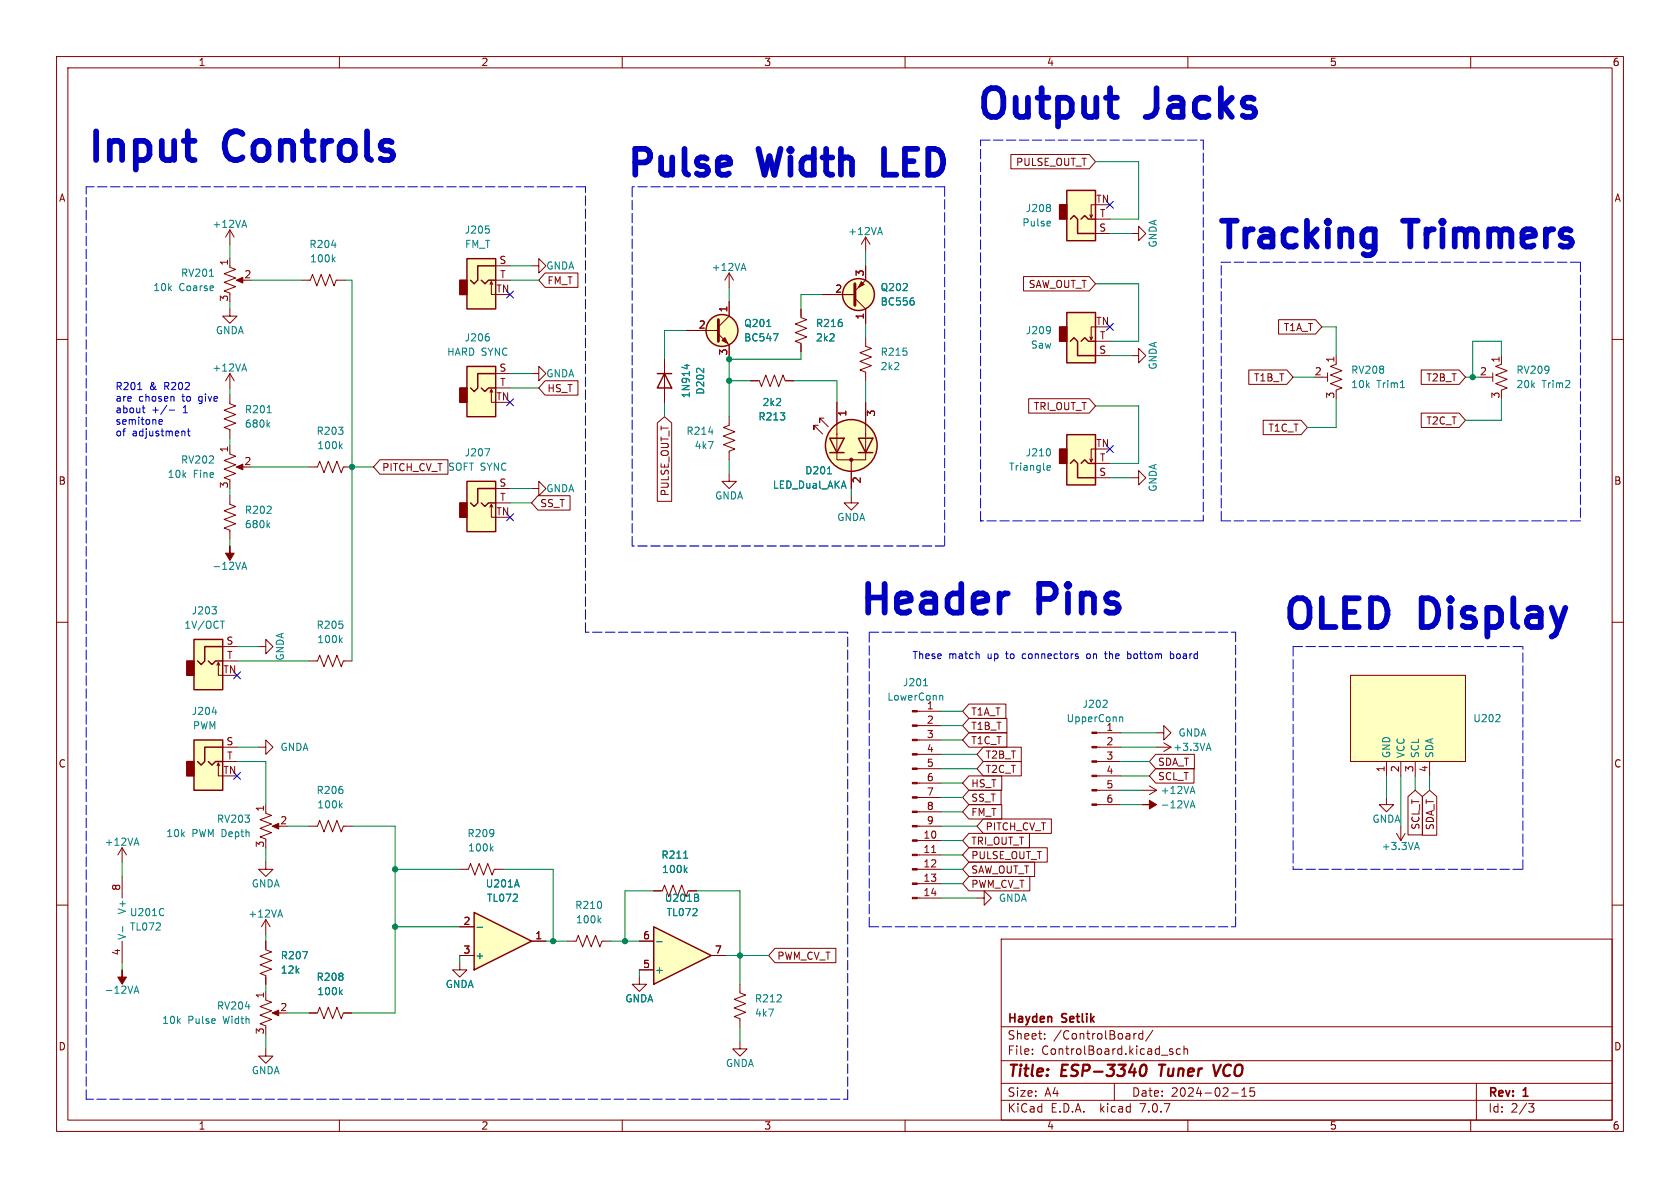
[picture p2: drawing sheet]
<svg xmlns="http://www.w3.org/2000/svg" width="297mm" height="210mm" viewBox="0 0 297 210" stroke-linecap="round" stroke-linejoin="round" font-family="sans-serif">
<g fill="none" stroke="#840000" stroke-width=".18">
<path d="M10 10h277v190h-277zM12 12h273v186h-273zM60 10v2M110 10v2M160 10v2M210 10v2M260 10v2M10 60h2M141.6 54.6v1.5l1 .4-2 .8 2 .7-2 .8 2 .8-2 .7 1 .4v1.5M285 60h2M132.7 67.3h1.5l.4 1 .8-2 .7 2 .8-2 .8 2 .7-2 .4 1h1.5M144.7 75.2h-.8v.7v-.7l1.5 1.5"/>
<path d="M145.7 73.9h-.8v.8v-.8l1.5 1.5M148 76.7v4.6h5v-4.6M148 71.1v5.7M153 71.1v5.7M150.5 87.6v1.3h1.3l-1.3 1.3-1.3-1.3h1.3M150.5 81.3v5.1M10 110h2M285 110h2M10 160h2M285 160h2M177 166h108v32h-108zM60 198v2"/>
<path d="M110 198v2M160 198v2M177 194.5h108M177 191.5h108M177 187.5h108M177 181.5h108M182.5 186.3v.1M182.5 185.5v.1M184.7 183.6v.1M184.7 182.8v.1M197 191.5v3M200.9 182.7l-.3 .1-.1 .2"/>
<path d="M202 182.8l-.4-.1-.3 .3v.4l.2 .2h.5M202 182.2v1.5M203.8 182.1l-1.3 2M206.8 185.8l.5 .2 .1 .2-.2 .2-.5-.1M206.8 185.5h.5M208.7 185.5l-.5-.1-.2 .3v.4l.1 .2h.6M209.3 185.5l.2-.1 .4 .1 .1 .9M209.3 184.9v1.5M210 198v2M217.7 193.2h1.2M219.5 193.8h.9M219.5 192.7l.5-.4v1.5"/>
<path d="M221.7 192.3h-.7v.7l.2-.1h.5l.1 .3-.1 .5-.2 .1-.5-.1M260 198v2M261 191.5v6.5M270.2 195.1h1l-.5 .6 .4 .1 .1 .5-.3 .3h-.4"/>
</g>
<path d="M201.8 188.4a.46 .46 0 0 1 .5-.2 .46 .46 0 0 1 .3 .4 1.15 1.15 0 0 1-.7 1.6l-.2-.1a1.54 1.54 0 0 1 .1-1.7zM204.9 188.2h1.1M205.5 188.2l-.3 2M214.5 188.2l.4 2 .9-2" fill="none" stroke="#840000" stroke-width=".4"/>
<circle cx="150.5" cy="78.7" r="4.6" fill="#ffffc2" stroke="#ffffc2" stroke-width=".18"/>
<circle cx="150.5" cy="81.3" r=".28" fill="#840000" stroke="#840000" stroke-width=".18"/>
<g fill="none" stroke="#840000" stroke-width=".25">
<path d="M146.7 77.5h2.5l-1.2 2.5zM151.8 77.5h2.5l-1.3 2.5zM146.7 80h2.5M151.8 80h2.5"/>
<circle cx="150.5" cy="78.7" r="4.6"/>
</g>
<path d="M146.3 83.8h.7" fill="none" stroke="#008484" stroke-width=".18"/>
<path d="M115.6 163.8l10.1 5.1-10.1 5.1z" fill="#ffffc2"/>
<g fill="none" stroke="#840000" stroke-width=".25">
<path d="M188.6 33.7h5.1v8.8h-5.1zM189.2 38.7l.7-.6 .6 .6v2.6h3.2M191.1 38.7l.7-.6 .6 .6h1.3M188.6 55.2h5.1v8.9h-5.1zM116.2 66h2.5M117.5 66l1.2 2.6h-2.5zM188.6 76.8h5.1v8.9h-5.1zM189.2 60.3l.7-.6 .6 .6v2.6h3.2M191.1 60.3l.7-.6 .6 .6h1.3M189.2 81.9l.7-.6 .6 .6v2.6h3.2M191.1 81.9l.7-.6 .6 .6h1.3M115.6 163.8l10.1 5.1-10.1 5.1z"/>
<circle cx="127.6" cy="58.4" r="2.82"/>
</g>
<g fill="none" stroke="#840000" stroke-width=".18">
<path d="M193.2 38l-.3 .5M193.7 36.2h-.8v2.3l-.2-.5M193.7 38.7h2.5M94 47h1.2v-1.3l1.3 1.3-1.3 1.3v-1.3M121.3 58.4h5.7M127 59.1l1.9 1.9v2.5M128.9 53.3v2.6l-1.9 1.9M153 59.7v1.5l1.1 .4-2.1 .8 2.1 .7-2.1 .8 2.1 .7-2.1 .8 1 .4v1.5M193.2 59.6l-.3 .5M193.7 57.8h-.8v2.3l-.2-.5M193.7 41.3h2.5M94 66h1.2v-1.2l1.3 1.2-1.3 1.3v-1.3"/>
<path d="M117.5 63.5v7.6M193.7 79.4h-.8v2.3l-.2-.5M193.7 62.9h2.5M193.7 60.3h2.5M40.6 87.6v1.6l1.1 .3-2.1 .8 2.1 .8-2.1 .7 2.1 .8-2.1 .7 1 .4v1.6M94 86.4h1.2v-1.3l1.3 1.3-1.3 1.2v-1.2M193.2 81.2l-.3 .5M193.7 84.5h2.5M193.7 81.9h2.5M81.3 153.7h1.5l.4-1 .7 2 .8-2 .8 2 .7-2 .8 2 .4-1h1.5M245.1 141v1.2h1.3l-1.3 1.3-1.3-1.3h1.3M47 166.4v1.5l1 .4-2 .7 2 .8-2 .8 2 .7-2 .8 1 .4v1.5"/>
<path d="M113 172.7v1.3h1.3l-1.3 1.3-1.2-1.3h1.2M113 171.5h2.6M113 166.4h2.6M125.7 168.9h2.6"/>
</g>
<g fill="none" stroke="#008484" stroke-width=".18">
<path d="M185.5 39.1l.2 .3-.6 .1M185.6 36.2l.1 .2-.1 .2M185.6 36.7l.1 .2-.1 .4M185.6 39.9h-.1M135.5 57.7h.8M136.7 59h.8l-.5 1.3M185.6 57.8v.1a1.07 1.07 0 0 1-.1 1M185.7 58.3l-.1 .2M121 64.6h.9M121.4 64.4v.8M185.6 79.4l.1 .4-.1 .7M47.3 92.8l.4 .5"/>
<path d="M47.7 92.4l-.5 .5M185.2 82.3h.3l.2 .3-.6 .1M185.2 83.1h.4M86.8 150l.4 .4M87.2 149.6l-.5 .5M123.2 158.7l.3 .2v.3l-.2 .1M123.3 158.1l.2 .2-.2 .3M53.5 168.2h.9l-.6 1.3M116.1 166.5h1"/>
</g>
<g fill="#ffffc2" stroke="#ffffc2" stroke-width=".18">
<path d="M188.6 55.2h5.1v8.9h-5.1z"/>
<path d="M188.6 76.8h5.1v8.9h-5.1z"/>
<path d="M188.6 33.7h5.1v8.8h-5.1z"/>
<circle cx="127.6" cy="58.4" r="2.82"/>
</g>
<g fill="#840000" stroke="#840000" stroke-width=".25">
<path d="M187.3 57.8h1.3v2.5h-1.3z"/>
<path d="M187.3 79.4h1.3v2.5h-1.3z"/>
<path d="M187.3 36.2h1.3v2.5h-1.3z"/>
</g>
<path d="M127 56.5v3.8" fill="none" stroke="#840000" stroke-width=".51"/>
<path d="M127.6 60.2l.5-.5 .6 1z" fill="#840000" stroke="#840000" stroke-width=".18"/>
<path d="M83.8 161.3l10.2 5.1-10.2 5.1z" fill="#ffffc2"/>
<g fill="none" stroke="#840000" stroke-width=".25">
<path d="M82.5 45.7h5.1v8.9h-5.1zM85.1 49.5l.6 .7 .7-.7h1.2M87.6 47h-3.1v2.5l-.7 .7-.6-.7M82.5 64.8h5.1v8.9h-5.1zM85.1 68.6l.6 .6 .7-.6h1.2M87.6 66h-3.1v2.6l-.7 .6-.6-.6M82.5 85.1h5.1v8.9h-5.1zM85.1 88.9l.6 .6 .7-.6h1.2M87.6 86.4h-3.1v2.5l-.7 .6-.6-.6M34.3 113h5.1v8.9h-5.1zM36.8 116.8l.7 .7 .6-.7h1.3M39.4 114.3h-3.2v2.5l-.6 .7-.7-.7"/>
<path d="M34.3 130.8h5.1v8.9h-5.1zM36.8 134.6l.7 .7 .6-.7h1.3M39.4 132.1h-3.2v2.5l-.6 .7-.7-.7M83.8 161.3l10.2 5.1-10.2 5.1z"/>
<circle cx="151.8" cy="52.1" r="2.82"/>
</g>
<g fill="none" stroke="#840000" stroke-width=".18">
<path d="M178.7 27.3h13.9l1.1 1.3-1.1 1.2h-13.9zM40.6 47.2l1.1 .4-2.1 .8 2.1 .7-2.1 .8 2.1 .8-2.1 .7 1 .4v.3M40.6 54.6v1.3h1.3l-1.3 1.3-1.2-1.3h1.2M40.6 40.6v2.6M40.6 45.7v1.3M40.6 40.6l-.7 1.3M40.6 40.6l.8 1.3M42.2 49.5h1M53.3 49.5h1.6l.3-1 .8 2 .8-2 .7 2 .8-2 .8 2 .3-1h1.6M86.6 50.3l.3-.5v2.3h.7M86.9 49.8l.2 .5M87.6 49.5h2.6"/>
<path d="M87.6 47h2.6M96.4 48.3h5.8v2.5h-5.8l-1.2-1.3zM121.3 58.4h5.7M128.9 48.3v2.5M128.9 53.3v2.6M128.9 48.3l-.8 1.2M128.9 48.3l.8 1.2M141.6 54.6v1.3M145.4 52.1h5.7M151.1 52.7l1.9 1.9v2.6M153 47v2.5l-1.9 1.9M153 41.9l-.7 1.3"/>
<path d="M153 41.9v2.6M153 41.9l.8 1.3M180.9 48.9h11.7l1.1 1.3-1.1 1.2h-11.7zM200 41.3h1.3v1.2l1.3-1.2-1.3-1.3v1.3M226 56.5h6.6l1.1 1.3-1.1 1.3h-6.6zM40.6 69.9v1.5l1.1 .4-2.1 .7 2.1 .8-2.1 .7 2.1 .8-2.1 .8 1 .3v1.6M40.6 66v2.6M40.6 78.7v1.3M40.6 66l-.7 1.3M40.6 66l.8 1.3M86.6 69.3l.3-.5v2.3h.7M86.9 68.8l.2 .5"/>
<path d="M87.6 66h2.6M87.6 68.6h2.6M96.4 67.3h5.8v2.6h-5.8l-1.2-1.3zM116.2 74.8l1.3-1.1 1.2 1.1v13.8h-2.5zM117.5 63.5v2.5M117.5 68.6v2.5M128.9 73.7v1.5l-1 .4 2 .7-2 .8 2 .8-2 .7 2 .8-1 .4v1.5M128.9 61v2.5M132.7 67.3h1.3M139.1 67.3h1.2M141.6 61v1.2M148 71.1v3.8"/>
<path d="M153 71.1v3.8M181.9 70.5h10.7l1.1 1.3-1.1 1.2h-10.7zM200 62.9h1.3v1.2l1.3-1.2-1.3-1.3v1.3M220.8 65.4h6.7l1.1 1.3-1.1 1.2h-6.7zM223.3 74.3h6.7l1.1 1.3-1.1 1.2h-6.7zM233.7 66.7h1M234.7 65.9v1.5M236.2 64.4l-1 .4 2 .7-2 .8 2 .8-2 .7 2 .8-1 .4v.2M236.2 62.9v1.2M251.3 73h6.7l1.1 1.3-1.1 1.3h-6.7zM251.3 65.4h6.7l1.1 1.3-1.1 1.2h-6.7zM262.9 66.7h1"/>
<path d="M263.9 65.9v1.5M265.4 64.4l-1 .4 2 .7-2 .8 2 .8-2 .7 2 .8-1 .4v.2M265.4 62.9v1.2M40.6 80.3l1.1 .3-2.1 .8 2.1 .8-2.1 .7 2.1 .8-2.1 .8 1 .3v.3M42.2 82.6h1M54.6 82.6h1.5l.4-1.1 .8 2.1 .7-2.1 .8 2.1 .8-2.1 .7 2.1 .4-1h1.5M67.2 81.3h12v2.5h-12l-1.2-1.2zM86.6 89.7l.3-.5v2.2h.7M86.9 89.2l.2 .5M87.6 86.4h2.6M87.6 88.9h2.6M95.1 87.6h5.7v2.6h-5.7l-1.1-1.3z"/>
<path d="M128.9 83.8v1.3h1.3l-1.3 1.3-1.3-1.3h1.3M150.5 83.3v3.1M200 84.5h1.3v1.2l1.3-1.2-1.3-1.3v1.3M38.4 117.6l.2-.5v2.3h.8M38.6 117.1l.3 .5M39.4 116.8h2.5M39.4 114.3h2.5M45.7 114.3h1.3v-1.3l1.3 1.3-1.3 1.3v-1.3M54.6 116.8h1.5l.4-1 .8 2.1 .7-2.1 .8 2.1 .8-2.1 .7 2.1 .4-1.1h1.5M238.8 119.4h20.3v15.2h-20.3zM38.4 135.4l.2-.5v2.3h.8M38.6 134.9l.3 .5"/>
<path d="M39.4 132.1h2.5M39.4 134.6h2.5M45.7 132.1h1.3v-1.3l1.3 1.3-1.3 1.3v-1.3M162.2 138.4h4.2M162.2 135.9h4.2M162.2 133.4h4.2M162.2 130.8h4.2M162.2 128.3h4.2M162.2 125.7h4.2M171.3 137.2h5.8v2.5h-5.8l-1.1-1.3zM171.3 139.7h5.7v2.5h-5.7l-1.1-1.2zM171.3 129.5h6.7v2.6h-6.7l-1.1-1.3z"/>
<path d="M171.3 127h6.7v2.5h-6.7l-1.1-1.2zM171.3 124.5h6.5v2.5h-6.5l-1.1-1.3zM173.8 132.1h6.7v2.5h-6.7l-1.1-1.2zM173.8 134.6h6.7v2.6h-6.7l-1.1-1.3zM193.9 132.1h4.2M193.9 139.7h4.2M193.9 134.6h4.2M193.9 137.2h4.2M193.9 129.5h4.2M201.9 139.7h2.6M203.2 138.9l1.3 .8M204.3 133.3h6.8v2.6h-6.8l-1.1-1.3z"/>
<path d="M204.3 135.9h6.8v2.5h-6.8l-1.1-1.2zM204.5 129.5h1.2v-1.2l1.3 1.2-1.3 1.3v-1.3M204.5 132.1h2.5M204.5 139.7l-1.3 .8M205.7 131.3l1.3 .8M207 132.1l-1.3 .7M245.1 134.6v2.6M247.6 134.6v2.6M250.2 134.6v2.6M252.7 134.6v2.6M21.6 149.9v2.5M21.6 154.9v3.9"/>
<path d="M21.6 149.9l-.8 1.2M21.6 149.9l.8 1.2M47 152.4v1.3h1.3l-1.3 1.2-1.3-1.2h1.3M47 143.8l1 .3-2 .8 2 .8-2 .7 2 .8-2 .8 1 .3v.3M47 142.2v1.3M48.5 146.1h1M54.6 146.1h1.5l.4-1.1 .8 2.1 .7-2.1 .8 2.1 .8-2.1 .7 2.1 .4-1h1.5M115.6 157.5h1.5l.4-1 .7 2 .8-2 .8 2 .7-2 .8 2 .4-1h1.5M162.2 146.1h4.2M162.2 158.8h4.2M162.2 156.2h4.2M162.2 153.7h4.2"/>
<path d="M162.2 151.1h4.2M162.2 148.6h4.2M162.2 143.5h4.2M162.2 141h4.2M164.7 150.7h.7M171.3 154.9h10.8v2.6h-10.8l-1.1-1.3zM171.3 147.3h10.7v2.6h-10.7l-1.1-1.3zM171.3 152.4h11.6v2.5h-11.6l-1.1-1.2zM171.3 149.9h13.8v2.5h-13.8l-1.1-1.3zM171.3 142.2h5.8v2.6h-5.8l-1.1-1.3zM172.7 158.8h1.3v-1.3l1.3 1.3-1.3 1.2v-1.2M173.8 144.8h12.1v2.5h-12.1l-1.1-1.2z"/>
<path d="M193.9 142.2h4.2M246.9 147.3l.7 1.3M247.6 146.1v2.5M248.4 147.3l-.8 1.3M248.9 140.8l1.3-1.1 1.3 1.1v6.8h-2.6zM251.5 140.8l1.2-1.1 1.3 1.1v6.8h-2.5zM21.6 166.4v3.8M47 176.8l1 .4-2 .7 2 .8-2 .8 2 .7-2 .8 1 .4v.2M47 162.6v2.5M47 166.4v1.2M47 172.7v1.3M47 175.3v1.2"/>
<path d="M47 162.6l-.8 1.2M47 162.6l.8 1.2M48.5 179.1h1M54.6 179.1h1.5l.4-1 .8 2 .7-2 .8 2 .8-2 .7 2 .4-1h1.5M81.3 170.2v1.3h1.2l-1.2 1.2-1.3-1.2h1.3M81.3 163.8h2.5M81.3 168.9h2.5M94 166.4h2.5M100.3 166.4h1.6l.3-1 .8 2 .8-2 .7 2 .8-2 .7 2 .4-1h1.5M113 166.4h2.6M113 171.5h2.6M125.7 168.9h2.6"/>
<path d="M130.8 174v1.5l1 .4-2 .8 2 .7-2 .8 2 .7-2 .8 1 .4v1.5M137 167.6h10.8v2.6h-10.8l-1.1-1.3zM47 185.4v1.3h1.3l-1.3 1.3-1.3-1.3h1.3M130.8 184.2v1.2h1.3l-1.3 1.3-1.3-1.3h1.3"/>
</g>
<g fill="none" stroke="#008484" stroke-width=".18">
<path d="M42.9 39.8h.6M43.2 38.9l.4 1.3M85.8 39.9h.7M37 48.8h.7M58.6 43.3h.8M58.9 45.8l.3 .5M59.2 45.5l-.4 .4M86.4 40.5l.1 .2-.1 .5M86.4 59.5l.1 .2-.1 .5M131.1 47.5h.6M131.4 46.6l.5 1.2M135.5 57.7h.8"/>
<path d="M136.7 59h.8l-.5 1.3M155.3 41.1h.6M155.6 40.2l.4 1.3M161.5 53.2l.1 .2-.1 .5M42.9 65.2h.6M43.2 64.3l.4 1.3M47.2 73h.7M47.3 75l.4 .5M47.7 74.7l-.5 .4M60.1 78.8l.4 .5M60.5 78.5l-.5 .5M85.7 79.3h.9l-.6 1.3"/>
<path d="M121 64.6h.9M121.4 64.4v.8M125.3 76.4h.8M247.6 68.5h.7M146.3 83.8h.7M37.5 107.3h.8l-.5 .4M38.1 107.8l.2 .2-.2 .5M38.9 109.8h.8M42.8 100.7l.4-1.3 .4 1.3M42.9 100.3h.6M60.1 113.1l.4 .5M60.5 112.8l-.5 .4"/>
<path d="M37.5 125.9h.8M163.3 121.2h.7M166.3 122.9l.4 .2v.7M195.6 123.8l.1 .2v.3l-.8 .7h.8M198 126.8h.4l.1 .8M210.5 139.9h.6M210.8 139l.4 1.3M213.4 132.3h.6M213.7 131.4l.4 1.3M264.4 127.6h.8M265.1 126.4v.5M23.8 149.1h.6"/>
<path d="M24.1 148.2l.5 1.2M60.1 142.3l.4 .5M60.5 142l-.5 .5M91.4 155.5l.4 1.3M120.9 151.7h.7M121.1 153.8l.4 .4M121.5 153.4l-.5 .5M123.2 158.7l.3 .2v.3l-.2 .1M123.3 158.1l.2 .2-.2 .3M210.4 142.8l.4-1.3 .4 1.3M210.5 142.5h.6M250.2 149.8h.6"/>
<path d="M250.5 148.9l.4 1.3M21.7 163.8v1M23.7 175.6l.4-1.3 .5 1.3M23.8 175.2h.6M28.9 160.7h.1M29 161.7l-.1 .1M49.2 161.8h.6M49.5 160.9l.5 1.2M53.5 168.2h.9l-.6 1.3M60.1 175.4l.4 .4M60.5 175l-.5 .5M84.3 163.9h1"/>
<path d="M105.9 162.7l.3 .4M106.2 162.3l-.5 .5M116.1 166.5h1"/>
</g>
<g fill="#840000" stroke="#840000" stroke-width=".18">
<path d="M40.6 96.5v1.3h.8l-.8 1.3-.7-1.3h.7z"/>
<path d="M152.3 49.8l.5 .5-1 .5z"/>
<path d="M41.8 49.5l1.1-.5v1z"/>
<path d="M48.1 179.1l1.2-.5v1z"/>
<path d="M21.6 171.5v1.2h.8l-.8 1.3-.8-1.3h.8z"/>
<path d="M41.8 82.6l1.1-.6v1.1z"/>
<path d="M48.1 146.1l1.2-.6v1.1z"/>
<path d="M161.3 158.6h.9v.3h-.9z"/>
<path d="M161.3 156.1h.9v.2h-.9z"/>
<path d="M161.3 153.5h.9v.3h-.9z"/>
<path d="M161.3 151h.9v.3h-.9z"/>
<path d="M161.3 148.5h.9v.2h-.9z"/>
<path d="M161.3 145.9h.9v.3h-.9z"/>
<path d="M161.3 143.4h.9v.2h-.9z"/>
<path d="M161.3 140.8h.9v.3h-.9z"/>
<path d="M161.3 138.3h.9v.3h-.9z"/>
<path d="M161.3 135.8h.9v.2h-.9z"/>
<path d="M161.3 133.2h.9v.3h-.9z"/>
<path d="M161.3 130.7h.9v.2h-.9z"/>
<path d="M161.3 128.1h.9v.3h-.9z"/>
<path d="M161.3 125.6h.9v.3h-.9z"/>
<path d="M201.9 142.2h1.3v-.7l1.3 .7-1.3 .8v-.8z"/>
<path d="M193 142.1h.9v.3h-.9z"/>
<path d="M193 139.6h.9v.2h-.9z"/>
<path d="M193 137h.9v.3h-.9z"/>
<path d="M193 134.5h.9v.2h-.9z"/>
<path d="M193 132h.9v.2h-.9z"/>
<path d="M193 129.4h.9v.3h-.9z"/>
</g>
<g fill="#ffffc2" stroke="#ffffc2" stroke-width=".18">
<path d="M82.5 85.1h5.1v8.9h-5.1z"/>
<path d="M82.5 45.7h5.1v8.9h-5.1z"/>
<path d="M238.8 119.4h20.3v15.2h-20.3z"/>
<path d="M34.3 130.8h5.1v8.9h-5.1z"/>
<path d="M34.3 113h5.1v8.9h-5.1z"/>
<path d="M82.5 64.8h5.1v8.9h-5.1z"/>
<circle cx="151.8" cy="52.1" r="2.82"/>
</g>
<path d="M151.1 50.2v3.8" fill="none" stroke="#840000" stroke-width=".51"/>
<g fill="#840000" stroke="#840000" stroke-width=".25">
<path d="M81.3 88.9h1.2v2.5h-1.2z"/>
<path d="M81.3 49.5h1.2v2.6h-1.2z"/>
<path d="M33 134.6h1.3v2.6h-1.3z"/>
<path d="M33 116.8h1.3v2.6h-1.3z"/>
<path d="M81.3 68.6h1.2v2.5h-1.2z"/>
</g>
<g fill="none" stroke="#0000c2" stroke-width=".18">
<path d="M24.4 68.9h.7M25.1 72.1h.5M25.3 72.8l.3 .2M28.1 74.6l.6-.1-.1-.3h-.3l-.2 .1 .1 .7h.4M29.5 71.6l-1.1 1.7M29.9 72.5h1M30.7 70.1l.1 .8M32.5 76.2l.2 .2v.7M33.1 76.2h.5M33.3 75.8v1.1l.3 .2M172.9 115.6l.2 .2v.6M190.3 116l.3 .1v.1l-.1 .2h-.3"/>
<path d="M190.3 115.6h.3M192.2 115.6l-.1 .2 .1 .6M195.2 115.6h.5M195.4 115.2v1l.3 .2M199.4 115.6h.3l.2 .1M199.4 115.2v1.2M199.9 116.3l-.2 .1h-.3M206.9 115.6h.4l.2 .2-.1 .6h-.5M206.9 115.2v1.2"/>
</g>
<path d="M195.5 17.3h2M32.5 24.9h1.9M33.9 28.3h.5M128.4 27.8l.5 .3 .2 .4v.4l-2.2 .5M128.9 30.7l-.5 .2M197 20.7h.5M241.7 40.5h.9l.4 .3M243 40.5v3.7l-.4 .7-.4 .2M243 43.4l-.4 .2h-.9M178.2 104.9h-.5l-.5 .3" fill="none" stroke="#0000c2" stroke-width="1"/>
<g fill="none" stroke="#0000c2" stroke-width=".18" stroke-dasharray="1.7 .6">
<path d="M103.5 33h-88.3M167 33v63.5M167 33h-55.2M173.4 24.8h39.3M212.7 24.8v67.3M215.9 46.4h63.5M279.4 46.4v45.7M111.8 96.5v-63.5M167 96.5h-55.2M173.4 92.1h.1M173.4 92.1v-67.3M212.7 92.1h-39.3"/>
<path d="M215.9 92.1v-45.7M215.9 92.1h63.5M103.5 111.8v-78.8M149.9 111.8h-46.4M153.7 111.8h64.7M218.4 111.8v52M228.6 114.3h40.6M228.6 114.3v39.4M228.6 153.7h40.6M269.2 153.7v-39.4M153.7 163.8v-52M153.7 163.8h64.7"/>
<path d="M15.2 194.3v-161.3M130.8 194.3h19.1M130.8 194.3h-115.6M149.9 194.3v-82.5"/>
</g>
<g fill="none" stroke="#008400" stroke-width=".18">
<path d="M193.7 28.6h7.6v10.1h-5.1M40.6 43.2v2.5M40.6 53.3v1.3M44.4 49.5h8.9M61 49.5h1.2v67.3M90.2 49.5h5M90.2 47h3.8M121.3 58.4h-3.8v5.1M128.9 50.8v2.5M145.4 52.1h-3.8v2.5M153 44.5v2.5M153 57.2v2.5"/>
<path d="M193.7 50.2h7.6v10.1h-5.1M196.2 41.3h3.8M233.7 57.8h2.5v5.1M40.6 68.6v1.3M40.6 77.5v1.2M90.2 66h3.8M90.2 68.6h5M117.5 71.1v2.6M128.9 67.3h3.8M140.3 67.3h7.7v3.8M141.6 62.2v1.3h-12.7v10.2M153 67.3v3.8"/>
<path d="M193.7 71.8h7.6v10.1h-5.1M196.2 62.9h3.8M228.6 66.7h3.8M236.2 70.5v5.1h-5.1M259.1 66.7h2.5M265.4 62.9v-2.6h-5.1v6.4M265.4 70.5v3.8h-6.3M40.6 86.4v1.2M40.6 95.3v1.2M44.4 82.6h10.2M62.2 82.6h3.8M90.2 86.4h3.8"/>
<path d="M90.2 88.9h3.8M128.9 81.3v2.5M150.5 86.4v1.2M196.2 84.5h3.8M41.9 114.3h3.8M41.9 116.8h12.7M41.9 132.1h3.8M41.9 134.6h5.1v7.6M166.4 125.7h3.8M166.4 128.3h3.8M166.4 135.9h6.3M166.4 133.4h6.3"/>
<path d="M166.4 138.4h3.8M166.4 130.8h3.8M198.1 132.1h6.4M198.1 134.6h5.1M198.1 137.2h5.1M198.1 139.7h3.8M198.1 129.5h6.4M245.1 137.2v3.8M247.6 137.2v8.9M250.2 137.2v2.5M252.7 137.2v2.5M21.6 152.4v2.5"/>
<path d="M47 149.9v2.5M50.8 146.1h3.8M62.2 146.1h7.6v33h-7.6M69.8 153.7h11.5M88.9 153.7h8.9v12.7M115.6 157.5h-5.1v8.9M123.2 157.5h7.6v16.5M166.4 151.1h3.8M166.4 143.5h3.8M166.4 146.1h6.3M166.4 156.2h3.8M166.4 148.6h3.8"/>
<path d="M166.4 153.7h3.8M166.4 158.8h6.3M166.4 141h3.8M198.1 142.2h3.8M21.6 170.2v1.3M47 165.1v1.3M47 174v1.3M50.8 179.1h3.8M69.8 163.8h11.5M81.3 168.9v1.3M96.5 166.4h3.8M107.9 166.4h5.1"/>
<path d="M113 171.5v1.2M128.3 168.9h7.6M47 182.9v2.5M130.8 181.6v2.6"/>
</g>
<g fill="none" stroke="#000084" stroke-width=".18">
<path d="M195.6 35.6l1.2 1.2M196.8 35.6l-1.2 1.2M89.6 51.5l1.2 1.2M90.8 51.5l-1.2 1.2M195.6 57.2l1.2 1.2M196.8 57.2l-1.2 1.2M89.6 70.5l1.2 1.2M90.8 70.5l-1.2 1.2M195.6 78.8l1.2 1.2M196.8 78.8l-1.2 1.2M89.6 90.8l1.2 1.2M90.8 90.8l-1.2 1.2"/>
<path d="M41.3 118.8l1.2 1.2M42.5 118.8l-1.2 1.2M41.3 136.6l1.2 1.2M42.5 136.6l-1.2 1.2"/>
</g>
<g fill="#008400" stroke="#008400" stroke-width=".18">
<circle cx="110.5" cy="166.4" r=".46"/>
<circle cx="69.8" cy="163.8" r=".46"/>
<circle cx="69.8" cy="153.7" r=".46"/>
<circle cx="97.8" cy="166.4" r=".46"/>
<circle cx="62.2" cy="82.6" r=".46"/>
<circle cx="130.8" cy="168.9" r=".46"/>
<circle cx="260.3" cy="66.7" r=".46"/>
<circle cx="128.9" cy="67.3" r=".46"/>
<circle cx="128.9" cy="63.5" r=".46"/>
</g>
<g font-size="7.1" fill="#0000c2">
<text x="171.7" y="21.3">Output</text>
<text x="202.5" y="21.3">Jacks</text>
<text x="14.4" y="29">Input</text>
<text x="39.4" y="29">Controls</text>
<text x="150.9" y="109">Header</text>
<text x="183.2" y="109">Pins</text>
<text x="225.8" y="111.5">OLED</text>
<text x="250.8" y="111.5">Display</text>
</g>
<g font-size="6.4" fill="#0000c2">
<text x="109.8" y="31.5">Pulse</text>
<text x="134.1" y="31.5">Width</text>
<text x="158" y="31.5">LED</text>
<text x="214.1" y="44.2">Tracking</text>
<text x="248.3" y="44.2">Trimmers</text>
</g>
<g font-size="2.8" fill="#840000">
<text x="178" y="190.9">Title:</text>
<text x="187.7" y="190.9">ESP-3340</text>
<text x="205.8" y="190.9">Tuner</text>
<text x="216.2" y="190.9">VCO</text>
</g>
<g font-size="2.1" fill="#840000">
<text x="178" y="184">Sheet:</text>
<text x="178" y="181.2">Hayden</text>
<text x="186.2" y="184">/ControlBoard/</text>
<text x="187.8" y="181.2">Setlik</text>
<text x="178" y="186.7">File:</text>
<text x="184.1" y="186.7">ControlBoard.kicad_sch</text>
<text x="178" y="196.9">KiCad</text>
<text x="178" y="194.1">Size:</text>
<text x="184.7" y="194.1">A4</text>
<text x="185.7" y="196.9">E.D.A.</text>
<text x="194.6" y="196.9">kicad</text>
<text x="200" y="194.1">Date:</text>
<text x="201.8" y="196.9">7.0.7</text>
<text x="207" y="194.1">2024-02-15</text>
<text x="263" y="194.3">Rev:</text>
<text x="263" y="196.9">Id:</text>
<text x="267.1" y="196.9">2/3</text>
<text x="269.4" y="194.3">1</text>
</g>
<g font-size="1.8" fill="#840000">
<text x="35" y="11.9">1</text>
<text x="85" y="11.9">2</text>
<text x="135" y="11.9">3</text>
<text x="185" y="11.9">4</text>
<text x="235" y="11.9">5</text>
<text x="285" y="11.9">6</text>
<text x="179.5" y="29.5">PULSE_OUT_T</text>
<text x="10.3" y="35.9">A</text>
<text x="193.7" y="35.9">TN</text>
<text x="285.3" y="35.9">A</text>
<text x="194.2" y="41">S</text>
<text x="194.4" y="38.5">T</text>
<text x="40.4" y="47.1" transform="rotate(-90 40.4 47.1)">1</text>
<text x="88.2" y="46.7">S</text>
<text x="40.4" y="53.4" transform="rotate(-90 40.4 53.4)">3</text>
<text x="43.1" y="49.3">2</text>
<text x="87.6" y="51.8">TN</text>
<text x="88.3" y="49.3">T</text>
<text x="96.7" y="50.5">FM_T</text>
<text x="147.6" y="51.8">2</text>
<text x="152.8" y="49" transform="rotate(-90 152.8 49)">3</text>
<text x="181.8" y="51.1">SAW_OUT_T</text>
<text x="123.4" y="58.2">2</text>
<text x="128.7" y="55.3" transform="rotate(-90 128.7 55.3)">1</text>
<text x="152.8" y="56.6" transform="rotate(-90 152.8 56.6)">1</text>
<text x="193.7" y="57.5">TN</text>
<text x="226.8" y="58.7">T1A_T</text>
<text x="88.2" y="65.8">S</text>
<text x="128.7" y="62.9" transform="rotate(-90 128.7 62.9)">3</text>
<text x="194.2" y="62.6">S</text>
<text x="194.4" y="60.1">T</text>
<text x="236" y="64.2" transform="rotate(-90 236 64.2)">1</text>
<text x="265.2" y="64.2" transform="rotate(-90 265.2 64.2)">1</text>
<text x="87.6" y="70.9">TN</text>
<text x="88.3" y="68.3">T</text>
<text x="96.7" y="69.5">HS_T</text>
<text x="221.6" y="67.6">T1B_T</text>
<text x="232.3" y="66.4">2</text>
<text x="236" y="70.6" transform="rotate(-90 236 70.6)">3</text>
<text x="252.1" y="67.6">T2B_T</text>
<text x="261.5" y="66.4">2</text>
<text x="265.2" y="70.6" transform="rotate(-90 265.2 70.6)">3</text>
<text x="149.9" y="73.7" transform="rotate(-90 149.9 73.7)">1</text>
<text x="155" y="73.7" transform="rotate(-90 155 73.7)">3</text>
<text x="182.7" y="72.7">TRI_OUT_T</text>
<text x="224.1" y="76.5">T1C_T</text>
<text x="252.1" y="75.2">T2C_T</text>
<text x="40.4" y="80.1" transform="rotate(-90 40.4 80.1)">1</text>
<text x="43.1" y="82.3">2</text>
<text x="67.5" y="83.5">PITCH_CV_T SOFT SYNC</text>
<text x="193.7" y="79.1">TN</text>
<text x="194.4" y="81.7">T</text>
<text x="10.3" y="85.9">B</text>
<text x="40.4" y="86.4" transform="rotate(-90 40.4 86.4)">3</text>
<text x="88.2" y="86.1">S</text>
<text x="88.3" y="88.6">T</text>
<text x="95.4" y="89.9">SS_T</text>
<text x="118.4" y="87.8" transform="rotate(-90 118.4 87.8)">PULSE_OUT_T</text>
<text x="152.5" y="85.5" transform="rotate(-90 152.5 85.5)">2</text>
<text x="194.2" y="84.2">S</text>
<text x="285.3" y="85.9">B</text>
<text x="87.6" y="91.2">TN</text>
<text x="39.4" y="119.1">TN</text>
<text x="39.9" y="114">S</text>
<text x="40.1" y="116.6">T</text>
<text x="39.9" y="131.8">S</text>
<text x="163.8" y="128">2</text>
<text x="163.8" y="130.6">3</text>
<text x="171.6" y="131.8">T1C_T</text>
<text x="171.6" y="129.2">T1B_T</text>
<text x="171.6" y="126.7">T1A_T</text>
<text x="195.5" y="131.8">2</text>
<text x="10.3" y="135.9">C</text>
<text x="39.4" y="136.9">TN</text>
<text x="40.1" y="134.4">T</text>
<text x="163.8" y="133.1">4</text>
<text x="163.8" y="135.6">5</text>
<text x="174.1" y="134.3">T2B_T</text>
<text x="174.1" y="136.8">T2C_T</text>
<text x="195.5" y="134.4">3</text>
<text x="195.5" y="136.9">4</text>
<text x="204.6" y="135.6">SDA_T</text>
<text x="244.9" y="136.6" transform="rotate(-90 244.9 136.6)">1</text>
<text x="247.4" y="136.6" transform="rotate(-90 247.4 136.6)">2</text>
<text x="249.9" y="136.6" transform="rotate(-90 249.9 136.6)">3</text>
<text x="252.5" y="136.6" transform="rotate(-90 252.5 136.6)">4</text>
<text x="285.3" y="135.9">C</text>
<text x="46.7" y="143.6" transform="rotate(-90 46.7 143.6)">1</text>
<text x="163.8" y="138.2">6</text>
<text x="163.8" y="140.7">7</text>
<text x="163.8" y="143.3">8</text>
<text x="171.6" y="139.4">HS_T</text>
<text x="171.6" y="141.9">SS_T</text>
<text x="195.5" y="139.4">5</text>
<text x="195.5" y="142">6</text>
<text x="204.6" y="138.1">SCL_T</text>
<text x="46.7" y="149.9" transform="rotate(-90 46.7 149.9)">3</text>
<text x="49.5" y="145.8">2</text>
<text x="163.2" y="148.3">10</text>
<text x="163.8" y="145.8">9</text>
<text x="171.6" y="149.5">TRI_OUT_T</text>
<text x="171.6" y="144.5">FM_T</text>
<text x="174.1" y="147">PITCH_CV_T</text>
<text x="251.1" y="146.8" transform="rotate(-90 251.1 146.8)">SCL_T</text>
<text x="253.7" y="146.8" transform="rotate(-90 253.7 146.8)">SDA_T</text>
<text x="163.2" y="150.9">11</text>
<text x="163.2" y="153.4">12</text>
<text x="163.2" y="156">13</text>
<text x="171.6" y="154.6">SAW_OUT_T</text>
<text x="171.6" y="152.1">PULSE_OUT_T</text>
<text x="21.3" y="157.6" transform="rotate(-90 21.3 157.6)">8</text>
<text x="163.2" y="158.5">14</text>
<text x="171.6" y="157.2">PWM_CV_T</text>
<text x="81.8" y="163.6">2</text>
<text x="94.5" y="166.1">1</text>
<text x="113.6" y="166.1">6</text>
<text x="21.3" y="169" transform="rotate(-90 21.3 169)">4</text>
<text x="81.8" y="168.7">3</text>
<text x="113.6" y="171.2">5</text>
<text x="126.3" y="168.7">7</text>
<text x="137.3" y="169.9">PWM_CV_T</text>
<text x="46.7" y="176.6" transform="rotate(-90 46.7 176.6)">1</text>
<text x="49.5" y="178.8">2</text>
<text x="10.3" y="185.9">D</text>
<text x="46.7" y="183" transform="rotate(-90 46.7 183)">3</text>
<text x="285.3" y="185.9">D</text>
<text x="35" y="199.9">1</text>
<text x="85" y="199.9">2</text>
<text x="135" y="199.9">3</text>
<text x="185" y="199.9">4</text>
<text x="235" y="199.9">5</text>
<text x="285" y="199.9">6</text>
</g>
<g font-size="1.8" fill="#008484">
<text x="37.5" y="40.5">+12VA</text>
<text x="82.1" y="41.5">J205</text>
<text x="149.8" y="41.8">+12VA</text>
<text x="180.6" y="40.2">Pulse</text>
<text x="181.2" y="37.7">J208</text>
<text x="54.6" y="44">R204</text>
<text x="54.7" y="46.6">100k</text>
<text x="82.1" y="44">FM_T</text>
<text x="96.5" y="47.9">GNDA</text>
<text x="204.7" y="43.9" transform="rotate(-90 204.7 43.9)">GNDA</text>
<text x="27" y="51.7">10k</text>
<text x="31.6" y="51.7">Coarse</text>
<text x="31.9" y="49.1">RV201</text>
<text x="125.7" y="48.1">+12VA</text>
<text x="155.6" y="51.7">Q202</text>
<text x="38.1" y="59.3">GNDA</text>
<text x="131.5" y="58">Q201</text>
<text x="144.2" y="58">R216</text>
<text x="155.6" y="54.2">BC556</text>
<text x="181.2" y="59.3">J209</text>
<text x="37.5" y="65.9">+12VA</text>
<text x="78.9" y="63.1">HARD SYNC</text>
<text x="82.1" y="60.6">J206</text>
<text x="131.5" y="60.6">BC547</text>
<text x="144.2" y="60.6">2k2</text>
<text x="155.6" y="63.1">R215</text>
<text x="155.6" y="65.6">2k2</text>
<text x="182.2" y="61.8">Saw</text>
<text x="204.7" y="65.4" transform="rotate(-90 204.7 65.4)">GNDA</text>
<text x="96.5" y="66.9">GNDA</text>
<text x="122.1" y="70.5" transform="rotate(-90 122.1 70.5)">1N914</text>
<text x="124.7" y="69.9" transform="rotate(-90 124.7 69.9)">D202</text>
<text x="134.7" y="72">2k2</text>
<text x="238.8" y="66.3">RV208</text>
<text x="238.8" y="68.8">10k</text>
<text x="243.4" y="68.8">Trim1</text>
<text x="268" y="66.3">RV209</text>
<text x="268" y="68.8">20k</text>
<text x="272.6" y="68.8">Trim2</text>
<text x="43.2" y="73.3">R201</text>
<text x="43.2" y="75.8">680k</text>
<text x="55.9" y="77.1">R203</text>
<text x="121.3" y="77.1">R214</text>
<text x="134" y="74.5">R213</text>
<text x="31.9" y="82.1">RV202</text>
<text x="56" y="79.6">100k</text>
<text x="82.1" y="80.9">J207</text>
<text x="122.7" y="79.6">4k7</text>
<text x="178.3" y="83.4">Triangle</text>
<text x="181.2" y="80.9">J210</text>
<text x="29.5" y="84.7">10k</text>
<text x="34.2" y="84.7">Fine</text>
<text x="96.5" y="87.2">GNDA</text>
<text x="126.3" y="88.5">GNDA</text>
<text x="136.5" y="86.6">LED_Dual_AKA</text>
<text x="142.2" y="84">D201</text>
<text x="204.7" y="87" transform="rotate(-90 204.7 87)">GNDA</text>
<text x="43.2" y="91">R202</text>
<text x="43.2" y="93.6">680k</text>
<text x="147.9" y="92.3">GNDA</text>
<text x="37.5" y="100.9">-12VA</text>
<text x="32.5" y="111.4">1V/OCT</text>
<text x="33.8" y="108.8">J203</text>
<text x="55.9" y="111.4">R205</text>
<text x="56" y="113.9">100k</text>
<text x="50.4" y="116.9" transform="rotate(-90 50.4 116.9)">GNDA</text>
<text x="156.8" y="124.1">LowerConn</text>
<text x="159.5" y="121.5">J201</text>
<text x="163.8" y="125.5">1</text>
<text x="191.3" y="125.3">J202</text>
<text x="33.8" y="126.6">J204</text>
<text x="34" y="129.1">PWM</text>
<text x="188.5" y="127.9">UpperConn</text>
<text x="195.5" y="129.3">1</text>
<text x="208.2" y="130.4">GNDA</text>
<text x="260.4" y="127.9">U202</text>
<text x="49.5" y="132.9">GNDA</text>
<text x="207.3" y="132.9">+3.3VA</text>
<text x="246" y="134.1" transform="rotate(-90 246 134.1)">GND</text>
<text x="248.5" y="134.1" transform="rotate(-90 248.5 134.1)">VCC</text>
<text x="251.1" y="134.1" transform="rotate(-90 251.1 134.1)">SCL</text>
<text x="253.6" y="134.1" transform="rotate(-90 253.6 134.1)">SDA</text>
<text x="55.9" y="140.6">R206</text>
<text x="56" y="143.1">100k</text>
<text x="205.1" y="143.1">-12VA</text>
<text x="205.1" y="140.6">+12VA</text>
<text x="18.4" y="149.7">+12VA</text>
<text x="29.3" y="148.2">10k</text>
<text x="33.9" y="148.2">PWM Depth</text>
<text x="38.3" y="145.6">RV203</text>
<text x="82.5" y="148.2">R209</text>
<text x="242.5" y="145.6">GNDA</text>
<text x="82.7" y="150.7">100k</text>
<text x="116.8" y="152">R211</text>
<text x="116.9" y="154.5">100k</text>
<text x="244.2" y="150.5">+3.3VA</text>
<text x="22.5" y="161.7" transform="rotate(-90 22.5 161.7)">V+</text>
<text x="44.4" y="157.1">GNDA</text>
<text x="85.8" y="157.1">U201A</text>
<text x="86" y="159.6">TL072</text>
<text x="101.6" y="160.9">R210</text>
<text x="117.4" y="159.6">U201B</text>
<text x="176.5" y="159.6">GNDA</text>
<text x="22.5" y="166.2" transform="rotate(-90 22.5 166.2)">V-</text>
<text x="22.9" y="162.2">U201C</text>
<text x="22.9" y="164.7">TL072</text>
<text x="43.8" y="162.4">+12VA</text>
<text x="101.7" y="163.4">100k</text>
<text x="117.7" y="162.2">TL072</text>
<text x="49.5" y="169.8">R207</text>
<text x="49.5" y="172.3">12k</text>
<text x="55.9" y="173.6">R208</text>
<text x="83.9" y="169.8">+</text>
<text x="115.7" y="172.3">+</text>
<text x="18.4" y="175.9">-12VA</text>
<text x="38.3" y="178.7">RV204</text>
<text x="56" y="176.1">100k</text>
<text x="78.7" y="174.9">GNDA</text>
<text x="110.4" y="177.4">GNDA</text>
<text x="133.4" y="177.4">R212</text>
<text x="133.4" y="179.9">4k7</text>
<text x="28.6" y="181.2">10k</text>
<text x="33.2" y="181.2">Pulse</text>
<text x="39.6" y="181.2">Width</text>
<text x="44.4" y="190.1">GNDA</text>
<text x="128.2" y="188.8">GNDA</text>
</g>
<g font-size="1.8" fill="#0000c2">
<text x="20.3" y="69">R201</text>
<text x="20.3" y="71.1">are</text>
<text x="24.5" y="71.1">chosen</text>
<text x="26.4" y="69">&amp;</text>
<text x="29.1" y="69">R202</text>
<text x="32.3" y="71.1">to</text>
<text x="35.4" y="71.1">give</text>
<text x="20.3" y="73.1">about</text>
<text x="20.3" y="75.2">semitone</text>
<text x="20.3" y="77.2">of</text>
<text x="23.4" y="77.2">adjustment</text>
<text x="26.8" y="73.1">+/-</text>
<text x="32.5" y="73.1">1</text>
<text x="161.2" y="116.6">These</text>
<text x="167.7" y="116.6">match</text>
<text x="174.7" y="116.6">up</text>
<text x="178.1" y="116.6">to</text>
<text x="181.2" y="116.6">connectors</text>
<text x="192.8" y="116.6">on</text>
<text x="196.2" y="116.6">the</text>
<text x="200.4" y="116.6">bottom</text>
<text x="208.1" y="116.6">board</text>
</g>
</svg>
